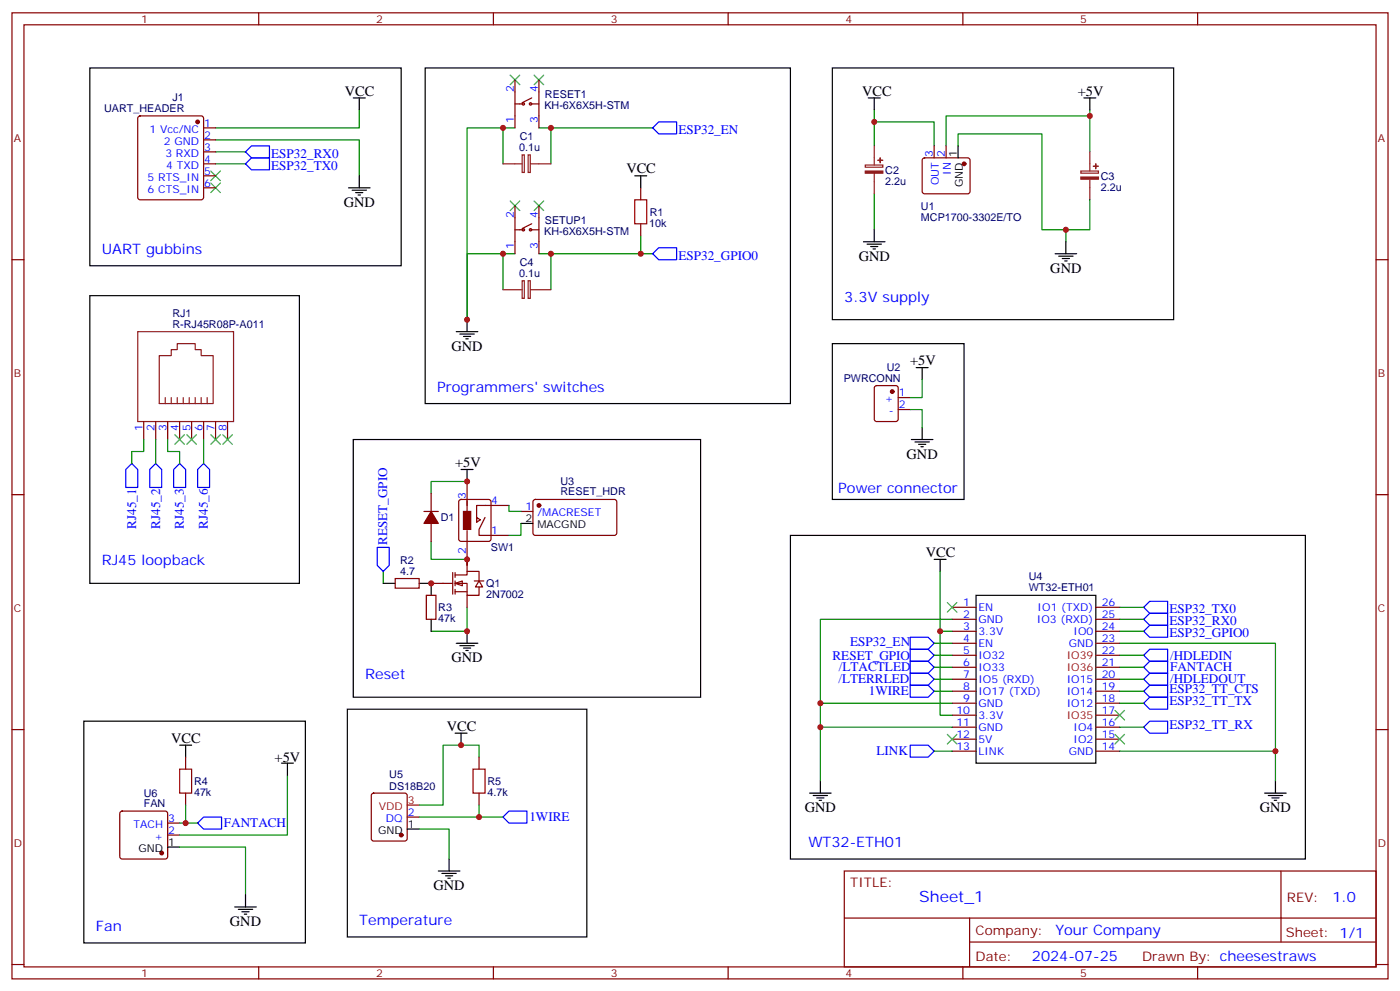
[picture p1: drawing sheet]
<svg xmlns="http://www.w3.org/2000/svg" width="412mm" height="292mm" viewBox="0 0 412 292" stroke-linecap="round" stroke-linejoin="round" font-family="sans-serif">
<g fill="none" stroke="#870000" stroke-width=".35">
<path d="M3.5 3.8h405.4v284.3h-405.4zM7.1 7.3h398.2v277.3h-398.2zM76.2 3.8v3.5M145.3 3.8v3.5M214.5 3.8v3.5M283.6 3.8v3.5M352.8 3.8v3.5M40.8 34.3l.5-.2h18l.5 .2 .2 .5v23.3l-.3 .5-.4 .2h-18l-.5-.2-.2-.5v-23.3zM60 37.6h3.5M151.7 23.5v14.1M151.7 30.6h2.5M156.3 30.6h2.4"/>
<path d="M156.6 28.8l-2.8 1.4M158.7 23.5v14.1M60 41.2h3.5M60 44.7h3.5M60 48.2h3.5M60 51.8h3.5M60 55.3h3.5M188.7 55.3v3.5M3.5 76.4h3.6M151.7 60.6v14.1M151.7 67.6h2.5M156.3 67.6h2.4"/>
<path d="M156.6 65.9l-2.8 1.4M158.7 60.6v14.1M188.7 65.9v3.5M405.3 76.4h3.6M42.3 124.1v5.3M45.9 124.1v5.3M49.4 124.1v5.3M52.9 124.1v5.3M56.4 124.1v5.3M60 124.1v5.3M63.5 124.1v5.3M67 124.1v5.3"/>
<path d="M3.5 145.6h3.6M135.3 147.2l.5-.2h8.1l.5 .2 .2 .5v10.9l-.2 .5-.5 .2h-8.1l-.5-.2-.2-.5v-10.9zM137.6 141.7v8.8M137.6 156.2v10.2M140.4 152.3l1.1 .7-1.1 .7zM142.9 152.3l-1.8 3.5v1.8h8.8M149.9 148.8h-9.5v4.9M405.3 145.6h3.6M116.4 170.3h7.1v2.8h-7.1zM125.6 175.2h2.8v7.1h-2.8zM280.5 178.8h7M322.8 178.8h7"/>
<path d="M280.5 199.9h7M280.5 196.4h7M280.5 192.9h7M280.5 189.3h7M280.5 185.8h7M280.5 182.3h7M322.8 199.9h7M322.8 196.4h7M322.8 192.9h7M322.8 189.3h7M322.8 185.8h7M322.8 182.3h7"/>
<path d="M3.5 214.7h3.6M280.5 217.6h7M280.5 214h7M280.5 210.5h7M280.5 207h7M280.5 203.4h7M322.8 217.6h7M322.8 214h7M322.8 210.5h7M322.8 207h7M322.8 203.4h7M405.3 214.7h3.6"/>
<path d="M280.5 221.1h7M322.8 221.1h7M248.7 256.4h156.6v28.2h-156.6zM377.3 256.4v20.9M248.7 270.2h156.5M285.6 277.3h119.6M285.6 270.2v14.1M3.5 283.9h3.6M76.2 284.6v3.5M145.3 284.6v3.5M214.5 284.6v3.5M283.6 284.6v3.5"/>
<path d="M352.8 284.6v3.5M405.3 283.9h3.6"/>
<circle cx="154.2" cy="30.6" r=".35"/>
<circle cx="156.3" cy="30.6" r=".35"/>
<circle cx="154.2" cy="67.6" r=".35"/>
<circle cx="156.3" cy="67.6" r=".35"/>
</g>
<g fill="none" stroke="#000" stroke-width=".35">
<path d="M26.5 20h91.7v58.2h-91.7zM104.1 28.8h3.5M105.8 28.8v3.5M125.2 20h107.6v98.8h-107.6zM102.7 55.3h6.3M103.7 56h4.2M104.8 56.7h2.1M105.5 57.4h.7M105.8 51.8v3.5M187 51.8h3.5M188.7 51.8v3.5M26.5 87h61.7v84.7h-61.7z"/>
<path d="M134.4 97.6h6.4M135.5 98.3h4.2M136.5 99h2.1M137.2 99.7h.7M137.6 94.1v3.5M135.8 138.2h3.5M137.6 138.2v3.5M112.9 171.7h3.5M123.5 171.7h3.5v3.5M287.5 175.2h35.3v49.4h-35.3zM127 182.3v3.5M134.4 189.3h6.4"/>
<path d="M135.5 190h4.2M136.5 190.7h2.1M137.2 191.5h.7M137.6 185.8v3.5"/>
</g>
<g fill="none" stroke="#008700" stroke-width=".35">
<path d="M105.8 32.3v5.3h-42.3M148.2 37.6v10.6M151.7 37.6h-14.1v56.5v-19.4h14.1M158.7 37.6h33.6M162.3 37.6v10.6M63.5 41.2h42.3v10.6M63.5 48.2h8.8M63.5 44.7h8.8M148.2 74.7v10.6M158.7 74.7h33.6M162.3 74.7v10.6M188.7 69.4v5.3"/>
<path d="M42.3 129.4v3.5h-3.5v3.5M45.9 129.4v7M49.4 129.4v3.5h3.5v3.5M60 129.4v7M127 159.3v5.3h10.6v1.8M137.6 141.7h-10.6v3.5M112.9 168.2v3.5M137.6 178.8v7h-10.6M329.8 178.8h7.1M275.2 189.3h5.3M329.8 185.8h7.1M329.8 182.3h7.1"/>
</g>
<g fill="none" stroke="#00f" stroke-width=".35">
<path d="M192.3 37.6l1.7-1.7h5.3v3.5h-5.3zM74.1 42.9h5.3v3.6h-5.3l-1.8-1.8zM74.1 46.5h5.3v3.5h-5.3l-1.8-1.8zM192.3 74.7l1.7-1.8h5.3v3.5h-5.3zM38.8 136.4l1.8 1.8v5.3h-3.6v-5.3zM45.9 136.4l1.7 1.8v5.3h-3.5v-5.3zM52.9 136.4l1.8 1.8v5.3h-3.5v-5.3zM60 136.4l1.7 1.8v5.3h-3.5v-5.3zM111.1 161.1h3.6v5.3l-1.8 1.8-1.8-1.8zM338.7 177h5.3v3.5h-5.3l-1.8-1.7zM268.1 187.6h5.3l1.8 1.7-1.8 1.8h-5.3zM338.7 184h5.3v3.6h-5.3l-1.8-1.8z"/>
<path d="M338.7 180.5h5.3v3.5h-5.3l-1.8-1.7z"/>
</g>
<path d="M150.3 22.1l2.8 2.8M153.1 22.1l-2.8 2.8M157.3 22.1l2.9 2.8M160.2 22.1l-2.9 2.8M62.1 53.9l2.8 2.8M62.1 50.3l2.8 2.9M64.9 53.9l-2.8 2.8M64.9 50.3l-2.8 2.9M150.3 59.2l2.8 2.8M153.1 59.2l-2.8 2.8M157.3 59.2l2.9 2.8M160.2 59.2l-2.9 2.8" fill="none" stroke="#3c3" stroke-width=".35"/>
<g fill="#870000" stroke="#870000" stroke-width=".35">
<path d="M136.5 150.5h2.1v5.3h-2.1z"/>
<circle cx="58.2" cy="35.9" r=".53"/>
</g>
<path d="M187 58.8h3.5v7.1h-3.5z" fill="none" stroke="#a10000" stroke-width=".35"/>
<g fill="none" stroke="#8c2424" stroke-width=".35">
<path d="M148.2 48.2h5.6M153.8 45.6h.6v5.2h-.6zM155.6 45.6h.6v5.2h-.6zM156.3 48.2h6M40.6 97.6h28.2v26.5h-28.2zM148.2 85.3h5.6M153.8 82.6h.6v5.2h-.6zM155.6 82.6h.6v5.2h-.6zM156.3 85.3h6M46.9 104.7h3.5v-1.8h1.8v-1.8h5.3v1.8h1.8v1.8h3.5v14.1h-15.9zM48.7 117v1.8M50.4 117v1.8"/>
<path d="M52.2 117v1.8M54 117v1.8M55.7 117v1.8M57.5 117v1.8M59.3 117v1.8M61 117v1.8"/>
</g>
<g fill="#fff" stroke="#870000" stroke-width=".35">
<path d="M134.1 171.7l2.1-.7v1.4z"/>
<path d="M141.1 171l1.1 1.8h-2.1z"/>
</g>
<g fill="none" stroke="#870000" stroke-width=".35">
<path d="M271.9 46.7l.4-.2h12.7l.5 .2 .3 .5-.1 9.4-.7 .4h-12.9l-.5-.7v-9.1zM275.2 42.9v3.6M278.7 42.9v3.6M257.8 113.7l.4-.2h5.7l.6 .4 .1 9.5-.5 .6-5.9 .1-.6-.5-.1-9.4zM264.6 117h3.5M264.6 120.5h3.5M124.9 150.5h4.2M127 145.2v5.3M127 154.1v5.2M153.5 150.5h3.5M157.2 147.2l.5-.2 23.5 .1 .5 .6-.1 9.5-.6 .4-23.6-.1-.4-.6v-9.2zM127 171.7h6.3"/>
<path d="M133.3 168.5v6.4M134.1 169.2h3.5v-1h3.5v2.8M134.1 171.7h3.5v3.5h3.5v-2.4M134.1 174.2h3.5M134.1 168.5v1.4M134.1 171v1.4M134.1 173.5v1.4M137.6 164.6v3.6M137.6 175.2v3.6M139.7 171h2.8M35.5 238.9l.5-.2h12.7l.5 .2 .2 .5v12.7l-.2 .5-.5 .2h-12.7l-.5-.2-.2-.5v-12.7zM54.7 222.8v3.6"/>
<path d="M54.7 233.4v3.6M109.6 233.6l.5-.2h9.1l.5 .2 .2 .5v12.7l-.2 .5-.5 .2h-9.1l-.5-.2-.2-.5v-12.7zM141.1 222.8v3.6M141.1 233.4v3.6M49.4 245.8h3.5M49.4 242.3h3.5M119.9 240.5h3.6"/>
</g>
<g fill="#870000" stroke="#870000" stroke-width=".35">
<path d="M127 150.5l2.1 3.6h-4.2z"/>
<circle cx="158.7" cy="148.8" r=".53"/>
<circle cx="47.6" cy="251.1" r=".53"/>
<circle cx="118.2" cy="245.8" r=".53"/>
<circle cx="284" cy="48.2" r=".53"/>
<circle cx="262.8" cy="115.3" r=".53"/>
</g>
<g fill="none" stroke="#000" stroke-width=".35">
<path d="M245.2 20h100.5v74.1h-100.5zM255.8 28.8h3.5M257.5 28.8v3.5M319.3 28.8h3.5M321 28.8v3.5M282.2 42.9v3.6M254.4 71.2h6.3M255.4 71.9h4.2M256.5 72.6h2.1M257.2 73.3h.7M257.5 67.6v3.6M310.8 74.7h6.3"/>
<path d="M311.9 75.4h4.2M312.9 76.1h2.1M313.6 76.8h.7M314 71.2v3.5M245.2 101.1h38.8v45.9h-38.8zM269.9 108.2h3.5M271.6 108.2v3.5M104.1 129.4h102.3v75.8h-102.3zM268.5 129.4h6.3M269.5 130.1h4.3M270.6 130.8h2.1M271.3 131.5h.7"/>
<path d="M271.6 125.8v3.6M153.5 154.1h3.5M232.8 157.6h151.7v95.2h-151.7zM275.2 164.6h3.5M276.9 164.6v3.6M24.7 212.3h65.3v65.2h-65.3zM52.9 219.3h3.5M54.7 219.3v3.5M102.3 208.7h70.6v67.1h-70.6zM134.1 215.8h3.5M135.8 215.8v3.5M82.9 224.6h3.5"/>
<path d="M84.7 224.6v3.5M238.5 233.4h6.3M239.5 234.1h4.3M240.6 234.8h2.1M241.3 235.5h.7M241.7 229.9v3.5M372.5 233.4h6.4M373.6 234.1h4.2M374.6 234.8h2.2M375.4 235.5h.7M375.7 229.9v3.5M49.4 249.3h3.5"/>
<path d="M119.9 244h3.6M129.1 256.4h6.4M130.2 257.1h4.2M131.2 257.8h2.1M131.9 258.5h.7M132.3 252.8v3.6M69.1 266.9h6.4M70.2 267.7h4.2M71.3 268.4h2.1M72 269.1h.7M72.3 263.4v3.5"/>
</g>
<g fill="none" stroke="#00f" stroke-width=".35">
<path d="M268.1 191.1h5.3l1.8 1.8-1.8 1.7h-5.3zM268.1 194.6h5.3l1.8 1.8-1.8 1.8h-5.3zM268.1 198.2h5.3l1.8 1.7-1.8 1.8h-5.3zM336.9 192.9l1.8-1.8h5.3v3.5h-5.3zM336.9 199.9l1.8-1.7h5.3v3.5h-5.3zM336.9 196.4l1.8-1.8h5.3v3.6h-5.3zM268.1 219.3h5.3l1.8 1.8-1.8 1.7h-5.3zM268.1 201.7h5.3l1.8 1.7-1.8 1.8h-5.3zM336.9 214l1.8-1.7h5.3v3.5h-5.3zM338.7 205.2h5.3v3.5h-5.3l-1.8-1.7zM338.7 201.7h5.3v3.5h-5.3l-1.8-1.8zM58.2 242.3l1.8-1.8h5.3v3.5h-5.3z"/>
<path d="M148.2 240.5l1.7-1.8h5.3v3.6h-5.3z"/>
</g>
<g fill="none" stroke="#008700" stroke-width=".35">
<path d="M257.5 32.3v3.6h17.7v7M257.5 35.9v7M321 34.1h-42.3v8.8M321 32.3v12.4M257.5 57v10.6M282.2 42.9v-3.5h24.7v28.2h14.1v-8.8M314 67.6v3.6M271.6 111.7v5.3h-3.5M268.1 120.5h3.5v5.3M149.9 148.8v1.7h3.6M153.5 154.1v3.5h-3.6M276.9 168.2v17.6"/>
<path d="M275.2 192.9h5.3M275.2 199.9h5.3M275.2 196.4h5.3M280.5 182.3h-38.8v31.7M280.5 185.8h-3.6v24.7h3.6M329.8 189.3h45.9v40.6M329.8 192.9h7.1M329.8 199.9h7.1M329.8 196.4h7.1M241.7 207h38.8M275.2 203.4h5.3M280.5 214h-38.8v15.9"/>
<path d="M329.8 203.4h7.1M329.8 207h7.1M329.8 214h7.1M54.7 237v5.3M84.7 228.1v17.7h-31.8M141.1 222.8v-3.5h-10.6v17.7h-7M141.1 237v3.5h-17.6M275.2 221.1h5.3M329.8 221.1h45.9M52.9 249.3h19.4v14.1M52.9 242.3h5.3M123.5 244h8.8v8.8"/>
<path d="M141.1 240.5h7.1"/>
</g>
<path d="M52.9 226.4h3.5v7h-3.5zM139.3 226.4h3.6v7h-3.6z" fill="none" stroke="#a10000" stroke-width=".35"/>
<path d="M119.9 237h3.6" fill="none" stroke="#f00" stroke-width=".35"/>
<g fill="none" stroke="#3c3" stroke-width=".35">
<path d="M51.5 128l2.8 2.8M54.3 128l-2.8 2.8M55 128l2.9 2.8M57.9 128l-2.9 2.8M62.1 128l2.8 2.8M64.9 128l-2.8 2.8M65.6 128l2.8 2.8M68.4 128l-2.8 2.8M279 177.3l2.9 2.9M281.9 177.3l-2.9 2.9M279 216.1l2.9 2.9M281.9 216.1l-2.9 2.9"/>
<path d="M328.4 209.1l2.9 2.8M328.4 216.1l2.9 2.9M331.3 209.1l-2.9 2.8M331.3 216.1l-2.9 2.9"/>
</g>
<path d="M254.9 48.6h5.2v.6h-5.2zM257.5 42.9v5.7M257.5 51v6M318.4 50.3h5.2v.7h-5.2zM321 44.7v5.6M321 52.8v6" fill="none" stroke="#8c2424" stroke-width=".35"/>
<g fill="#8c2424" stroke="#8c2424" stroke-width=".35">
<path d="M254.9 50.3h5.2v.7h-5.2z"/>
<path d="M258.6 47.2h1.4z"/>
<path d="M259.3 46.5v1.4z"/>
<path d="M318.4 52.1h5.2v.6h-5.2z"/>
<path d="M322.1 48.9l1.4 .1z"/>
<path d="M322.8 48.2v1.4z"/>
</g>
<g fill="#c00">
<circle cx="188.7" cy="74.7" r=".88"/>
<circle cx="162.3" cy="37.6" r=".88"/>
<circle cx="162.3" cy="74.7" r=".88"/>
<circle cx="148.2" cy="37.6" r=".88"/>
<circle cx="148.2" cy="74.7" r=".88"/>
<circle cx="137.6" cy="94.1" r=".88"/>
<circle cx="137.6" cy="141.7" r=".88"/>
<circle cx="137.6" cy="164.6" r=".88"/>
<circle cx="137.6" cy="185.8" r=".88"/>
<circle cx="127" cy="171.7" r=".88"/>
<circle cx="54.7" cy="242.3" r=".88"/>
<circle cx="135.8" cy="219.3" r=".88"/>
<circle cx="141.1" cy="240.5" r=".88"/>
<circle cx="257.5" cy="35.9" r=".88"/>
<circle cx="314" cy="67.6" r=".88"/>
<circle cx="321" cy="34.1" r=".88"/>
<circle cx="375.7" cy="221.1" r=".88"/>
<circle cx="241.7" cy="214" r=".88"/>
<circle cx="276.9" cy="185.8" r=".88"/>
<circle cx="241.7" cy="207" r=".88"/>
</g>
<text font-size="4.6" fill="#00f" x="270.8" y="265.4">Sheet_1</text>
<g font-size="4.2">
<text x="101.6" y="28.1">VCC</text>
<text x="254" y="28.1">VCC</text>
<text x="317.5" y="28.1">+5V</text>
<text x="184.5" y="51">VCC</text>
<text x="101.2" y="60.9">GND</text>
<text x="252.9" y="76.8">GND</text>
<text x="309.4" y="80.3">GND</text>
<text x="133" y="103.3">GND</text>
<text x="268.1" y="107.5">+5V</text>
<text x="134.1" y="137.5">+5V</text>
<text x="267.1" y="135">GND</text>
<text x="272.7" y="163.9">VCC</text>
<text x="133" y="195">GND</text>
<text x="131.6" y="215.1">VCC</text>
<text x="50.4" y="218.6">VCC</text>
<text x="80.9" y="224.3">+5V</text>
<text x="237.1" y="239.1">GND</text>
<text x="371.1" y="239.1">GND</text>
<text x="127.7" y="262">GND</text>
<text x="67.7" y="272.6">GND</text>
</g>
<g font-size="4.2" fill="#00f">
<text x="30" y="74.7">UART gubbins</text>
<text x="248.7" y="88.8">3.3V supply</text>
<text x="128.8" y="115.3">Programmers' switches</text>
<text x="246.9" y="145.2">Power connector</text>
<text x="30" y="166.4">RJ45 loopback</text>
<text x="107.6" y="199.9">Reset</text>
<text x="238.1" y="249.3">WT32-ETH01</text>
<text x="392.5" y="265.6">1.0</text>
<text x="28.2" y="274">Fan</text>
<text x="105.8" y="272.2">Temperature</text>
<text x="310.9" y="275.2">Your Company</text>
<text x="304" y="283">2024-07-25</text>
</g>
<g font-size="3.9" fill="#00f">
<text x="199.8" y="39.4">ESP32_EN</text>
<text x="79.9" y="46.5">ESP32_RX0</text>
<text x="79.9" y="50">ESP32_TX0</text>
<text x="199.8" y="76.4">ESP32_GPIO0</text>
<text x="40.1" y="155.7" transform="rotate(-90 40.1 155.7)">RJ45_1</text>
<text x="47.1" y="155.7" transform="rotate(-90 47.1 155.7)">RJ45_2</text>
<text x="54.2" y="155.7" transform="rotate(-90 54.2 155.7)">RJ45_3</text>
<text x="61.2" y="155.7" transform="rotate(-90 61.2 155.7)">RJ45_6</text>
<text x="114.1" y="160.4" transform="rotate(-90 114.1 160.4)">RESET_GPIO</text>
<text x="344.5" y="180.5">ESP32_TX0</text>
<text x="344.5" y="184">ESP32_RX0</text>
<text x="250.4" y="190.1">ESP32_EN</text>
<text x="344.5" y="187.6">ESP32_GPIO0</text>
<text x="245.2" y="194.2">RESET_GPIO</text>
<text x="247.1" y="197.6">/LTACTLED</text>
<text x="344.7" y="194.2">/HDLEDIN</text>
<text x="344.7" y="197.6">FANTACH</text>
<text x="247" y="201.2">/LTERRLED</text>
<text x="344.7" y="201.1">/HDLEDOUT</text>
<text x="255.9" y="204.7">1WIRE</text>
<text x="344.5" y="207.6">ESP32_TT_TX</text>
<text x="344.5" y="204">ESP32_TT_CTS</text>
<text x="344.5" y="214.6">ESP32_TT_RX</text>
<text x="258.2" y="222.4">LINK</text>
<text x="66" y="243.5">FANTACH</text>
<text x="155.9" y="241.7">1WIRE</text>
</g>
<g font-size="3.9" fill="#800">
<text x="250.5" y="260.9">TITLE:</text>
<text x="379.1" y="265.6">REV:</text>
<text x="287.4" y="275.1">Company:</text>
<text x="378.7" y="275.8">Sheet: 1/1</text>
<text x="287.4" y="282.8">Date:</text>
<text x="336.4" y="282.9">Drawn By: cheesestraws</text>
</g>
<g font-size="3.2" fill="#800">
<text x="41.6" y="6.8">1</text>
<text x="110.8" y="6.8">2</text>
<text x="179.9" y="6.8">3</text>
<text x="249.1" y="6.8">4</text>
<text x="318.2" y="6.8">5</text>
<text x="4.1" y="41.9">A</text>
<text x="405.9" y="41.9">A</text>
<text x="4.1" y="111">B</text>
<text x="405.9" y="111">B</text>
<text x="4.1" y="180.2">C</text>
<text x="405.9" y="180.2">C</text>
<text x="4.1" y="249.3">D</text>
<text x="405.9" y="249.3">D</text>
<text x="41.6" y="287.6">1</text>
<text x="110.8" y="287.6">2</text>
<text x="179.9" y="287.6">3</text>
<text x="249.1" y="287.6">4</text>
<text x="318.2" y="287.6">5</text>
</g>
<g font-size="3.2" fill="#000080">
<text x="50.8" y="29.6">J1</text>
<text x="160.5" y="28.8">RESET1</text>
<text x="30.7" y="32.9">UART_HEADER</text>
<text x="160.4" y="32.1">KH-6X6X5H-STM</text>
<text x="153.1" y="41.2">C1</text>
<text x="152.9" y="44.5">0.1u</text>
<text x="260.8" y="51.2">C2</text>
<text x="324.3" y="52.9">C3</text>
<text x="260.8" y="54.3">2.2u</text>
<text x="324.3" y="56.1">2.2u</text>
<text x="160.5" y="65.9">SETUP1</text>
<text x="191.4" y="63.5">R1</text>
<text x="271.3" y="64.9">MCP1700-3302E/TO</text>
<text x="271.3" y="61.7">U1</text>
<text x="160.3" y="69.2">KH-6X6X5H-STM</text>
<text x="191.2" y="66.8">10k</text>
<text x="152.9" y="81.6">0.1u</text>
<text x="153.1" y="78.3">C4</text>
<text x="50.8" y="93.4">RJ1</text>
<text x="50.8" y="96.6">R-RJ45R08P-A011</text>
<text x="248.5" y="112.4">PWRCONN</text>
<text x="261.2" y="109.3">U2</text>
<text x="165.1" y="142.7">U3</text>
<text x="165.1" y="145.8">RESET_HDR</text>
<text x="129.8" y="153.5">D1</text>
<text x="117.8" y="166.1">R2</text>
<text x="144.6" y="162.3">SW1</text>
<text x="117.8" y="169.2">4.7</text>
<text x="143.2" y="172.8">Q1</text>
<text x="303" y="170.8">U4</text>
<text x="129.1" y="179.9">R3</text>
<text x="143.2" y="176">2N7002</text>
<text x="303" y="174.1">WT32-ETH01</text>
<text x="129.1" y="183">47k</text>
<text x="57.1" y="231.1">R4</text>
<text x="114.7" y="232.4">DS18B20</text>
<text x="114.7" y="229.1">U5</text>
<text x="143.6" y="231">R5</text>
<text x="42.3" y="237.7">FAN</text>
<text x="42.3" y="234.5">U6</text>
<text x="57.1" y="234.2">47k</text>
<text x="143.6" y="234.2">4.7k</text>
</g>
<g font-size="3.2" fill="#00f">
<text x="151.3" y="27.1" transform="rotate(-90 151.3 27.1)">2</text>
<text x="158.4" y="27.1" transform="rotate(-90 158.4 27.1)">4</text>
<text x="44" y="39.1">1 Vcc/NC</text>
<text x="60.1" y="37.3">1</text>
<text x="60.1" y="40.8">2</text>
<text x="151.3" y="36.1" transform="rotate(-90 151.3 36.1)">1</text>
<text x="158.4" y="36.1" transform="rotate(-90 158.4 36.1)">3</text>
<text x="48.3" y="42.6">2 GND</text>
<text x="48.7" y="46.1">3 RXD</text>
<text x="60.1" y="44.3">3</text>
<text x="60.1" y="47.9">4</text>
<text x="274.8" y="46.3" transform="rotate(-90 274.8 46.3)">3</text>
<text x="278.3" y="46.3" transform="rotate(-90 278.3 46.3)">2</text>
<text x="43.5" y="53.2">5 RTS_IN</text>
<text x="49" y="49.6">4 TXD</text>
<text x="60.1" y="51.4">5</text>
<text x="280.1" y="51.5" transform="rotate(-90 280.1 51.5)">IN</text>
<text x="43.5" y="56.7">6 CTS_IN</text>
<text x="60.1" y="54.9">6</text>
<text x="276.6" y="54.5" transform="rotate(-90 276.6 54.5)">OUT</text>
<text x="151.3" y="64.1" transform="rotate(-90 151.3 64.1)">2</text>
<text x="158.4" y="64.1" transform="rotate(-90 158.4 64.1)">4</text>
<text x="151.3" y="73.2" transform="rotate(-90 151.3 73.2)">1</text>
<text x="158.4" y="73.2" transform="rotate(-90 158.4 73.2)">3</text>
<text x="260.7" y="118.4">+</text>
<text x="264.8" y="116.7">1</text>
<text x="261.8" y="122">-</text>
<text x="264.8" y="120.2">2</text>
<text x="42" y="126.8" transform="rotate(-90 42 126.8)">1</text>
<text x="45.5" y="126.8" transform="rotate(-90 45.5 126.8)">2</text>
<text x="49" y="126.8" transform="rotate(-90 49 126.8)">3</text>
<text x="52.6" y="126.8" transform="rotate(-90 52.6 126.8)">4</text>
<text x="56.1" y="126.8" transform="rotate(-90 56.1 126.8)">5</text>
<text x="59.6" y="126.8" transform="rotate(-90 59.6 126.8)">6</text>
<text x="63.1" y="126.8" transform="rotate(-90 63.1 126.8)">7</text>
<text x="66.7" y="126.8" transform="rotate(-90 66.7 126.8)">8</text>
<text x="137.2" y="147" transform="rotate(-90 137.2 147)">3</text>
<text x="144.6" y="148.4">4</text>
<text x="154.8" y="150.2">1</text>
<text x="158.3" y="151.9">/MACRESET</text>
<text x="144.6" y="157.2">1</text>
<text x="137.2" y="163.1" transform="rotate(-90 137.2 163.1)">2</text>
<text x="283.7" y="178.4">1</text>
<text x="288.2" y="179.8">EN</text>
<text x="305.7" y="179.8">IO1 (TXD)</text>
<text x="324.6" y="178.4">26</text>
<text x="283.7" y="185.5">3</text>
<text x="283.7" y="181.9">2</text>
<text x="288.2" y="183.3">GND</text>
<text x="305.4" y="183.3">IO3 (RXD)</text>
<text x="324.6" y="185.5">24</text>
<text x="324.6" y="181.9">25</text>
<text x="283.7" y="189">4</text>
<text x="288.2" y="190.4">EN</text>
<text x="288.2" y="186.9">3.3V</text>
<text x="314.8" y="190.4">GND</text>
<text x="316.2" y="186.9">IO0</text>
<text x="324.6" y="189">23</text>
<text x="283.7" y="196">6</text>
<text x="283.7" y="192.5">5</text>
<text x="288.2" y="197.4">IO33</text>
<text x="288.2" y="193.9">IO32</text>
<text x="324.6" y="196">21</text>
<text x="324.6" y="192.5">22</text>
<text x="283.7" y="203.1">8</text>
<text x="283.7" y="199.6">7</text>
<text x="288.2" y="201">IO5 (RXD)</text>
<text x="314.2" y="201">IO15</text>
<text x="324.6" y="203.1">19</text>
<text x="324.6" y="199.6">20</text>
<text x="283.7" y="206.6">9</text>
<text x="288.2" y="208">GND</text>
<text x="288.2" y="204.5">IO17 (TXD)</text>
<text x="314.2" y="208">IO12</text>
<text x="314.2" y="204.5">IO14</text>
<text x="324.6" y="206.6">18</text>
<text x="281.7" y="213.7">11</text>
<text x="281.7" y="210.1">10</text>
<text x="288.2" y="215.1">GND</text>
<text x="288.2" y="211.6">3.3V</text>
<text x="316.2" y="215.1">IO4</text>
<text x="324.6" y="213.7">16</text>
<text x="324.6" y="210.1">17</text>
<text x="281.7" y="220.7">13</text>
<text x="281.7" y="217.2">12</text>
<text x="288.2" y="218.6">5V</text>
<text x="316.2" y="218.6">IO2</text>
<text x="324.6" y="220.7">14</text>
<text x="324.6" y="217.2">15</text>
<text x="288.2" y="222.1">LINK</text>
<text x="314.8" y="222.1">GND</text>
<text x="39.4" y="243.7">TACH</text>
<text x="49.6" y="245.4">2</text>
<text x="49.6" y="241.9">3</text>
<text x="113.7" y="241.9">DQ</text>
<text x="120.1" y="240.1">2</text>
<text x="45.5" y="247.2">+</text>
</g>
<g font-size="3.2">
<text x="281.9" y="46.3" transform="rotate(-90 281.9 46.3)">1</text>
<text x="283.6" y="55" transform="rotate(-90 283.6 55)">GND</text>
<text x="154.8" y="153.7">2</text>
<text x="158.3" y="155.5">MACGND</text>
<text x="111.4" y="245.4">GND</text>
<text x="120.1" y="243.7">1</text>
<text x="40.8" y="250.7">GND</text>
<text x="49.6" y="249">1</text>
</g>
<g font-size="3.2" fill="#f00">
<text x="314.2" y="197.4">IO36</text>
<text x="314.2" y="193.9">IO39</text>
<text x="314.2" y="211.6">IO35</text>
<text x="111.6" y="238.4">VDD</text>
<text x="120.1" y="236.6">3</text>
</g>
</svg>
